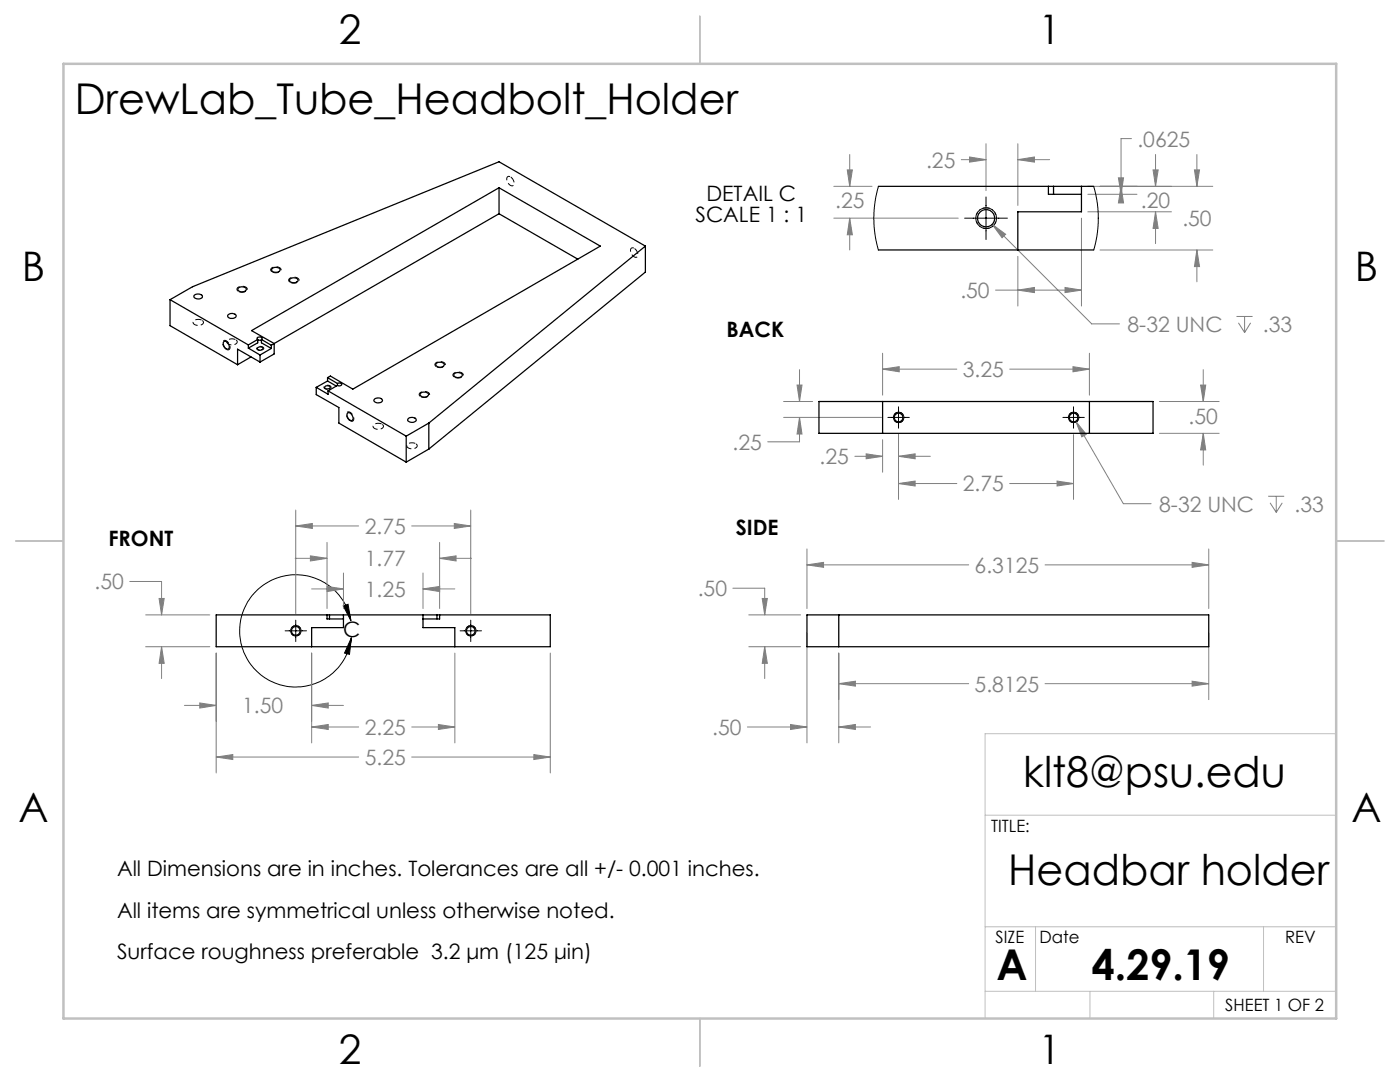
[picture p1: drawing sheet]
<svg xmlns="http://www.w3.org/2000/svg" width="279mm" height="216mm" viewBox="0 0 279 216" stroke-linecap="round" stroke-linejoin="round" font-family="sans-serif">
<g fill="none" stroke="#808080" stroke-width=".2">
<path d="M166.4 37.2h7.6M169.1 33.9h1l-.5 3.3zM169.6 30.8v6.4M191.8 31.9h5M193.5 31.3l3.3 .6-3.3 .4zM196.8 28.7v9.3M203.1 31.9l3.3-.6v1zM203.1 28.7v12.3M203.1 31.9h6.4M217.1 37.2h24.9M217.1 38.8h9.8M223.2 35.5h1l-.5 3.3z"/>
<path d="M223.7 37.2l.5 3.3h-1zM225.8 27.7h-2.1v11.1M230.1 33.9h1l-.5 3.3zM230.6 30.8v6.4M238.4 33.9h1l-.5 3.3zM238.9 30.8v6.4M166.4 43.5h24.8M169.6 43.5l.5 3.3h-1zM169.6 43.5v6.4M198 44.8l2.7 1.9-.7 .7zM198 44.8l19.9 19.8h5.5M198.7 57.9h17.1"/>
<path d="M203.1 57.9l3.3-.5v1zM203.1 51.2v9.9M212.5 57.4l3.3 .5-3.3 .5zM215.8 43.5v17.6M217.1 42.3h16.7M219.5 49.9h22.5M230.6 42.3l.5 3.3h-1zM230.6 42.3v6.3M238.9 49.9l.5 3.3h-1zM238.9 49.9v6.3M159.1 76.8h1l-.5 3.3zM159.6 73.8v6.3"/>
<path d="M176.1 73.7l3.4-.5v1zM176.1 70.5v8.3M176.1 73.7h14.9M201.5 73.7h15.9M214.1 73.2l3.3 .5-3.3 .5zM217.4 70.5v8.3M239.6 76.8h1l-.5 3.3zM240.1 73.8v6.3M246.8 63.1h3.2M247.2 64.4l1.2 2M248.4 63.1v3.3M249.6 64.4l-1.2 2"/>
<path d="M156.4 83.3h19.5M156.4 80.1h5.8M159.6 83.3l.5 3.3h-1zM159.6 83.3v4.9h-6.4M170.6 91.1h5.5M172.9 90.6l3.2 .5-3.2 .4zM176.1 87.7v6.5M179.3 91.1l3.3-.5v.9zM179.3 96.5l3.3-.5v1zM179.3 86.7v13M179.3 91.1h6.4M179.3 96.5h11.7"/>
<path d="M201.5 96.5h12.7M211 96l3.2 .5-3.2 .5zM214.2 86.7v13M214.7 84.1l9.5 16.4h5.5M214.7 84.1l2.1 2.6-.9 .5zM231.4 80.1h11.9M231.4 86.5h11.9M240.1 86.5l.5 3.3h-1zM240.1 86.5v6.3M253.1 99h3.2M254.7 99v3.2M25.9 116h6.3v6.7"/>
<path d="M31.8 119.4h1l-.6 3.3zM58.9 111.4h6.4M59 101.8v20.7M59 105h12.6M59 105l3.3-.5v.9zM61.9 110.9l3.4 .5-3.4 .5zM62.2 117.5h6.3M65.3 117l3.2 .5-3.2 .5zM65.3 108.2v13.2M68.5 114.3v7.1M82.2 105h11.7M84.4 117.5l3.3-.5v1z"/>
<path d="M84.4 114.3v7.1M84.4 117.5h6.4M87.7 108.2v13.2M87.7 111.4h6.4M87.7 111.4l3.3-.5v1zM90.7 104.5l3.2 .5-3.2 .4zM93.9 101.8v20.7M146.3 117.4h6.3v5.3M152.1 119.4h1l-.5 3.3zM161 109.5v11.9M161 112.7h32.3M161 112.7l3.4-.5v1z"/>
<path d="M208.6 112.7h32.6M237.9 112.2l3.3 .5-3.3 .5zM241.2 109.5v11.9M253.5 100.3l1.2 1.9M255.9 100.3l-1.2 1.9M29.1 122.7h12.8M29.1 129h12.8M32.2 129v6.4M32.2 129l.6 3.4h-1zM43.1 130.3v23.9M62.2 130.3v17.9M90.8 130.3v17.9"/>
<path d="M109.8 130.3v23.9M149.4 122.7h10.4M149.4 129h10.4M152.6 129v6.4M152.6 129l.5 3.4h-1zM161 126.3v21.9M167.4 130.3v17.9M167.4 136.4h25.9M167.4 136.4l3.3-.5v1zM208.6 136.4h32.6M237.9 135.9l3.3 .5-3.3 .5zM241.2 126.3v13.3"/>
<path d="M36.8 140.8h6.3M39.9 140.3l3.2 .5-3.2 .5zM43.1 151.1h28.5M43.1 151.1l3.4-.5v1zM62.2 145.1h9.4M62.2 140.8h6.3M62.2 145.1l3.3-.5v1zM62.2 140.8l3.3-.5v1zM82.2 151.1h27.6M82.2 145.1h8.6M87.5 144.6l3.3 .5-3.3 .5zM106.5 150.6l3.3 .5-3.3 .5z"/>
<path d="M149.2 145.1h11.8M157.8 144.6l3.2 .5-3.2 .5zM167.4 145.1h6.3M167.4 145.1l3.3-.5v1z"/>
</g>
<g fill="none" stroke="#000" stroke-width=".2">
<path d="M196.8 39.3v8.5M192.5 43.5h8.5M177.2 83.3h4.3M179.3 81.2v4.2M212.1 83.3h4.3M214.2 81.2v4.2M56.9 125.9h4.3M59 123.8v4.2M68.5 120.9l1-.3 .5 3.3zM70 123.9a11.2 11.2 0 0 0-17.3-7.2 11.2 11.2 0 0 0 .5 18.8 11.2 11.2 0 0 0 16.9-8.3M70.1 127.2l-.4 3.4-.9-.3zM91.8 125.9h4.3"/>
<path d="M93.9 123.8v4.2"/>
</g>
<path d="M179.3 84.3a1.04 1.04 0 0 1-.9-1.5 1.04 1.04 0 0 1 1.8-.1 1.04 1.04 0 0 1-.7 1.6h-.2M179.3 82.2a1.04 1.04 0 0 0-.9 1.6 1.04 1.04 0 0 0 1.8 .1 1.04 1.04 0 0 0-.7-1.6l-.2-.1M214.3 84.3a1.04 1.04 0 0 1-1-1.5 1.04 1.04 0 0 1 1.8-.1 1.04 1.04 0 0 1-.7 1.6h-.1M214.3 82.2a1.04 1.04 0 0 0-1 1.6 1.04 1.04 0 0 0 1.8 .1 1.04 1.04 0 0 0-.7-1.6l-.1-.1M59 124.8a1.04 1.04 0 0 0-.9 1.5 1.04 1.04 0 0 0 1.8 .2 1.04 1.04 0 0 0-.7-1.7h-.2M59 126.9a1.04 1.04 0 0 1-.9-1.5 1.04 1.04 0 0 1 1.8-.1 1.04 1.04 0 0 1-.7 1.6h-.2M94 124.8a1.04 1.04 0 0 0-1 1.5 1.04 1.04 0 0 0 1.8 .2 1.04 1.04 0 0 0-.7-1.7h-.1M94 126.9a1.04 1.04 0 0 1-1-1.5 1.04 1.04 0 0 1 1.8-.1 1.04 1.04 0 0 1-.7 1.6h-.1" fill="none" stroke="#000" stroke-width=".2" stroke-dasharray="1.3 .6" stroke-dashoffset=".2" stroke-linecap="butt"/>
<g fill="none" stroke="#000" stroke-width=".2" stroke-dasharray="1.3 .6" stroke-dashoffset="-.1" stroke-linecap="butt">
<path d="M101.9 35.3a.52 .52 0 0 0-.7 .1 .52 .52 0 0 0 0 .7 .94 .94 0 0 0 1.3 .8l.1-.4-.1-.5-.6-.7M47.6 58.1a.52 .52 0 0 1-.3-.6 .52 .52 0 0 1 .6-.3 .94 .94 0 0 1 1.4 .7l-.3 .3-.5 .1-.9-.2M54.3 54.3a.52 .52 0 0 1-.2-.7 .52 .52 0 0 1 .6-.3 .94 .94 0 0 1 1.4 .7l-.3 .3-.5 .1-1-.1M57.9 56.3a.52 .52 0 0 1-.2-.6 .52 .52 0 0 1 .5-.4 .94 .94 0 0 1 1.5 .8l-.3 .2-.5 .2-1-.2M126.6 49.5a.52 .52 0 0 0-.7 .1 .52 .52 0 0 0 0 .7 .94 .94 0 0 0 1.3 .9v-.8l-.6-.9M40.3 63.9a1.14 1.14 0 0 0-1.8 .5 1.21 1.21 0 0 0 2.1-.1l-.3-.4M45.2 69.7a1.14 1.14 0 0 1-.5-1.8 1.21 1.21 0 0 1 1 1.9l-.5-.1M47 67.8a1.14 1.14 0 0 0-1.7 .5 1.21 1.21 0 0 0 2-.1l-.3-.4M84 79.1a.52 .52 0 0 1-.3-.6 .52 .52 0 0 1 .6-.3 .94 .94 0 0 1 1.4 .7l-.3 .3-.5 .1-.9-.2M87.1 73.2a.52 .52 0 0 1-.3-.7 .52 .52 0 0 1 .6-.3 .94 .94 0 0 1 1.4 .7l-.3 .3-.5 .1-.9-.1M90.7 75.3a.52 .52 0 0 1-.3-.7 .52 .52 0 0 1 .6-.3 .94 .94 0 0 1 1.4 .7l-.3 .3-.5 .1-.9-.1M69.9 84a1.14 1.14 0 0 1-.5-1.8 1.21 1.21 0 0 1 .9 1.8h-.4"/>
<path d="M76.2 84.6a1.14 1.14 0 0 0-1.7 .6 1.21 1.21 0 0 0 2-.2l-.3-.4M83 88.5a1.14 1.14 0 0 0-1.8 .5 1.21 1.21 0 0 0 2.1-.1l-.3-.4"/>
</g>
<path d="M51.4 69.8a.4 .4 0 0 1-.1-.5 .4 .4 0 0 1 .5-.2h.3a.42 .42 0 0 1 .5 .4 .42 .42 0 0 1-.5 .4l-.7-.1M64.9 77.6a.4 .4 0 0 1-.2-.6 .4 .4 0 0 1 .6-.1h.2a.42 .42 0 0 1 .6 .4 .42 .42 0 0 1-.6 .4l-.6-.1" fill="none" stroke="#000" stroke-width=".2" stroke-dasharray="1.3 .6" stroke-dashoffset=".7" stroke-linecap="butt"/>
<path d="M196.8 41.4a2.08 2.08 0 0 0-1.9 3 2.08 2.08 0 0 0 3.5 .5 2.08 2.08 0 0 0-.9-3.3l-.7-.2M196.8 45.6a2.08 2.08 0 0 1-1.9-2.9 2.08 2.08 0 0 1 3.5-.6 2.08 2.08 0 0 1-.9 3.4l-.7 .1" fill="none" stroke="#000" stroke-width=".2" stroke-dasharray="1.3 .6" stroke-dashoffset="-.2" stroke-linecap="butt"/>
<path d="M266.7 146.4h-70.1v56.8M196.6 162.7h70.1M196.6 197.8h70.1M196.6 184.9h70.1M206.7 184.9v12.9M217.5 197.8v5.4M242.2 197.8v5.4M252.2 184.9v12.9" fill="none" stroke="#c0c0c0" stroke-width=".2"/>
<path d="M139.7 3.2v9.5M3.1 107.9h9.6M266.7 107.9h9.5M139.7 203.2v9.6" fill="none" stroke="#c0c0c0" stroke-width=".25"/>
<path d="M12.7 12.7h254v190.5h-254z" fill="none" stroke="#c0c0c0" stroke-width=".5"/>
<path d="M68.5 120.9l1-.3 .5 3.3zM70.1 127.2l-.4 3.4-.9-.3z" fill="#000"/>
<path d="M31.8 119.4h1l-.6 3.3zM32.2 129l.6 3.4h-1zM43.1 151.1l3.4-.5v1zM106.5 150.6l3.3 .5-3.3 .5zM62.2 145.1l3.3-.5v1zM87.5 144.6l3.3 .5-3.3 .5zM59 105l3.3-.5v.9zM90.7 104.5l3.2 .5-3.2 .4zM39.9 140.3l3.2 .5-3.2 .5zM62.2 140.8l3.3-.5v1zM65.3 117l3.2 .5-3.2 .5zM84.4 117.5l3.3-.5v1zM61.9 110.9l3.4 .5-3.4 .5zM87.7 111.4l3.3-.5v1zM161 112.7l3.4-.5v1zM237.9 112.2l3.3 .5-3.3 .5zM152.1 119.4h1l-.5 3.3zM152.6 129l.5 3.4h-1zM157.8 144.6l3.2 .5-3.2 .5zM167.4 145.1l3.3-.5v1zM167.4 136.4l3.3-.5v1zM237.9 135.9l3.3 .5-3.3 .5zM193.5 31.3l3.3 .6-3.3 .4zM203.1 31.9l3.3-.6v1zM198 44.8l2 2.6 .7-.7zM169.6 43.5l.5 3.3h-1zM169.1 33.9h1l-.5 3.3zM230.6 42.3l.5 3.3h-1zM230.1 33.9h1l-.5 3.3zM223.2 35.5h1l-.5 3.3zM223.7 37.2l.5 3.3h-1zM238.4 33.9h1l-.5 3.3zM238.9 49.9l.5 3.3h-1zM203.1 57.9l3.3-.5v1zM212.5 57.4l3.3 .5-3.3 .5zM176.1 73.7l3.4-.5v1zM214.1 73.2l3.3 .5-3.3 .5zM172.9 90.6l3.2 .5-3.2 .4zM179.3 91.1l3.3-.5v.9zM179.3 96.5l3.3-.5v1zM211 96l3.2 .5-3.2 .5zM159.6 83.3l.5 3.3h-1zM159.1 76.8h1l-.5 3.3zM239.6 76.8h1l-.5 3.3zM240.1 86.5l.5 3.3h-1zM214.7 84.1l1.2 3.1 .9-.5z" fill="#808080"/>
<g fill="none" stroke="#000" stroke-width=".25">
<path d="M99.6 37.5l20.2 11.6-49.4 28.5-4.5-2.6-.5 .4M99.6 37.5l-49.4 28.5 4.5 2.5M99.6 37.5v5.2M175.3 37.2h33.9M209.2 37.2h1.1M209.2 37.2v1.6h6.6M210.3 37.2h8M210.3 37.2v1.6M215.8 37.2v5.1h-12.7v7.6M33.9 59.8l15.7 9M33.9 59.8v5.2l13.5 7.8M38.8 58.9a1.17 1.17 0 0 1 1.6 .2 .86 .86 0 0 1-1.3 .4l-.4-.2z"/>
<path d="M47.5 57.6a1.09 1.09 0 0 1 1.7 .1 .97 .97 0 0 1-1.8 0zM54.2 53.7a1.09 1.09 0 0 1 1.7 .1 .97 .97 0 0 1-1.7 0zM57.9 55.6a1.12 1.12 0 0 1 1.6 .3 .98 .98 0 0 1-1.6 .3l-.1-.3zM99.6 42.7l-44.9 25.8M99.6 42.7l15.7 9M128.8 49.1l-29.2-16.8-61.2 24.9-4.5 2.6M128.8 49.1l-43.2 35.3M128.8 49.1v5.2l-43.2 35.3M175.3 49.9h43M44.6 68.2a.82 .82 0 0 1 1.2 .9v.2a.4 .4 0 0 1-.4 .4 .4 .4 0 0 1-.4-.2l-.4-.7zM45.5 62.8a.99 .99 0 0 1 1.6 .3 1.03 1.03 0 0 1-1.7 0zM49.6 69.5l2.3 1.3"/>
<path d="M49.6 68.8v.7M50.1 71.2l-2.7 1.6M51.4 67.7h-.1a.48 .48 0 0 1 .5-.5 .48 .48 0 0 1 .5 .5h-.1M51.4 69.4l.6-.2 .5 .2a.56 .56 0 0 1-.6 .5 .56 .56 0 0 1-.5-.4zM51.4 68l.4-.1 .4 .1M51.4 67.7l-1.8 1.1M51.4 67.7v.7l-1.8 1.1M51.9 70.8v1.4M51.9 72.2l-4.5-2.5v3.1M52.2 67.7l2 1.2M52.2 67.7v.7l2 1.1M54.2 69.5l-2.3 1.3"/>
<path d="M54.2 68.9v.6M54.7 68.5l-.5 .4M54.7 68.5v2.1l-2.8 1.6M63.1 77.3v1.4l4.5 2.6v3.1l13.5 7.8M63.1 77.3l2.4 1.4v-.7M64.9 77.1a.56 .56 0 0 1 .6-.2 .56 .56 0 0 1 .4 .5 .61 .61 0 0 1-1.1-.2zM65.4 75.4l1.9 1.1M65.4 76l-2.3 1.3M65.4 76l1.7 1M65.4 75.4v.6M65.5 78l15.6 9M67.3 76.5l.6-.1 .3 .3-.3 .3-.6-.1"/>
<path d="M67.3 76.9l-1.8 1.1M67.3 76.5v.4M74.8 79.6a1.05 1.05 0 0 1 1.5 .3 1.02 1.02 0 0 1-1.7 0zM83.9 78.6a1.16 1.16 0 0 1 1.6 .1 .95 .95 0 0 1-.8 .5 .95 .95 0 0 1-.9-.5zM87 72.6a1.16 1.16 0 0 1 1.7 .1 .95 .95 0 0 1-.9 .6 .95 .95 0 0 1-.8-.6zM90.7 74.5a1.15 1.15 0 0 1 1.6 .3 .97 .97 0 0 1-1.7 0zM69.3 82.5a.82 .82 0 0 1 1.1 .8 .47 .47 0 0 1-.3 .7 .47 .47 0 0 1-.6-.5l-.2-.4zM81.1 87v5.2M81.4 83.6a1 1 0 0 1 1.7 .3 1.07 1.07 0 0 1-1.7-.1zM85.6 84.4l-4.5 2.6M85.6 84.4v5.2M85.6 89.6l-4.5 2.6"/>
<path d="M163.4 80.1h66.7v6.4h-66.7zM176.1 80.1v6.4M217.4 80.1v6.4M65.3 122.7h.5M65.3 122.7v.8h3.2M65.3 122.7h-22.2v6.3h66.7v-6.3h-22.1M65.8 122.7h21.4M65.8 122.7v.8M68.5 122.7v2.5h-6.3v3.8M84.4 122.7v2.5h6.4v3.8M87.2 122.7h.5M87.2 122.7v.8"/>
<path d="M87.7 122.7v.8h-3.3M161 122.7h80.2v6.3h-80.2zM167.4 122.7v6.3"/>
<circle cx="196.8" cy="43.5" r="1.72"/>
<circle cx="179.3" cy="83.3" r=".87"/>
<circle cx="214.3" cy="83.3" r=".87"/>
<circle cx="59" cy="125.9" r=".86"/>
<circle cx="93.9" cy="125.9" r=".86"/>
</g>
<path d="M175.3 37.2l-.7 3.1-.2 3 .2 3.5 .7 3.1M218.3 37.2l.6 2.7 .3 2.6-.2 3.8-.7 3.6" fill="none" stroke="#000" stroke-width=".2"/>
<g font-size="8.5">
<text x="14.9" y="22.8">DrewLab_Tube_Headbolt_Holder</text>
<text x="204.2" y="157">klt8@psu.edu</text>
<text x="201.2" y="176.5">Headbar holder</text>
<text x="198.9" y="195.5">A</text>
<text x="217.9" y="195.5">4.29.19</text>
</g>
<g font-size="8.1">
<text x="67.6" y="8.9">2</text>
<text x="207.3" y="8.9">1</text>
<text x="4.4" y="56.2">B</text>
<text x="270.4" y="56.2">B</text>
<text x="3.7" y="164.1">A</text>
<text x="269.7" y="164.1">A</text>
<text x="67.6" y="212.4">2</text>
<text x="207.3" y="212.4">1</text>
</g>
<g font-size="4.2" fill="#808080">
<text x="227" y="29.3">.0625</text>
<text x="184.8" y="33.4">.25</text>
<text x="166.7" y="41.5">.25</text>
<text x="227.7" y="41.5">.20</text>
<text x="236" y="45.2">.50</text>
<text x="191.7" y="59.5">.50</text>
<text x="225" y="66.2">8-32 UNC</text>
<text x="252.1" y="66.2">.33</text>
<text x="192.2" y="75.3">3.25</text>
<text x="146.2" y="89.7">.25</text>
<text x="237.2" y="84.6">.50</text>
<text x="163.6" y="92.6">.25</text>
<text x="192.2" y="98.1">2.75</text>
<text x="72.8" y="106.5">2.75</text>
<text x="231.3" y="102.1">8-32 UNC</text>
<text x="258.4" y="102.1">.33</text>
<text x="72.8" y="113">1.77</text>
<text x="18.9" y="117.6">.50</text>
<text x="72.8" y="119.1">1.25</text>
<text x="139.3" y="118.9">.50</text>
<text x="194.5" y="114.3">6.3125</text>
<text x="48.3" y="142.4">1.50</text>
<text x="194.5" y="138">5.8125</text>
<text x="72.8" y="146.6">2.25</text>
<text x="142.1" y="146.6">.50</text>
<text x="72.8" y="152.6">5.25</text>
</g>
<g font-size="4.2">
<text x="141" y="40.1">DETAIL C</text>
<text x="138.8" y="44.2">SCALE 1 : 1</text>
<text x="145" y="67.2">BACK</text>
<text x="146.8" y="106.8">SIDE</text>
<text x="21.7" y="108.9">FRONT</text>
<text x="68.5" y="127.1">C</text>
<text x="23.4" y="174.7">All Dimensions are in inches. Tolerances are all +/- 0.001 inches.</text>
<text x="23.4" y="183.1">All items are symmetrical unless otherwise noted.</text>
<text x="23.4" y="191.4">Surface roughness preferable 3.2 μm (125 μin)</text>
</g>
<g font-size="3.4">
<text x="197.8" y="166">TITLE:</text>
<text x="198.7" y="188.1">SIZE</text>
<text x="207.5" y="188.1">Date</text>
<text x="256.5" y="188.2">REV</text>
<text x="244.5" y="201.7">SHEET 1 OF 2</text>
</g>
</svg>
